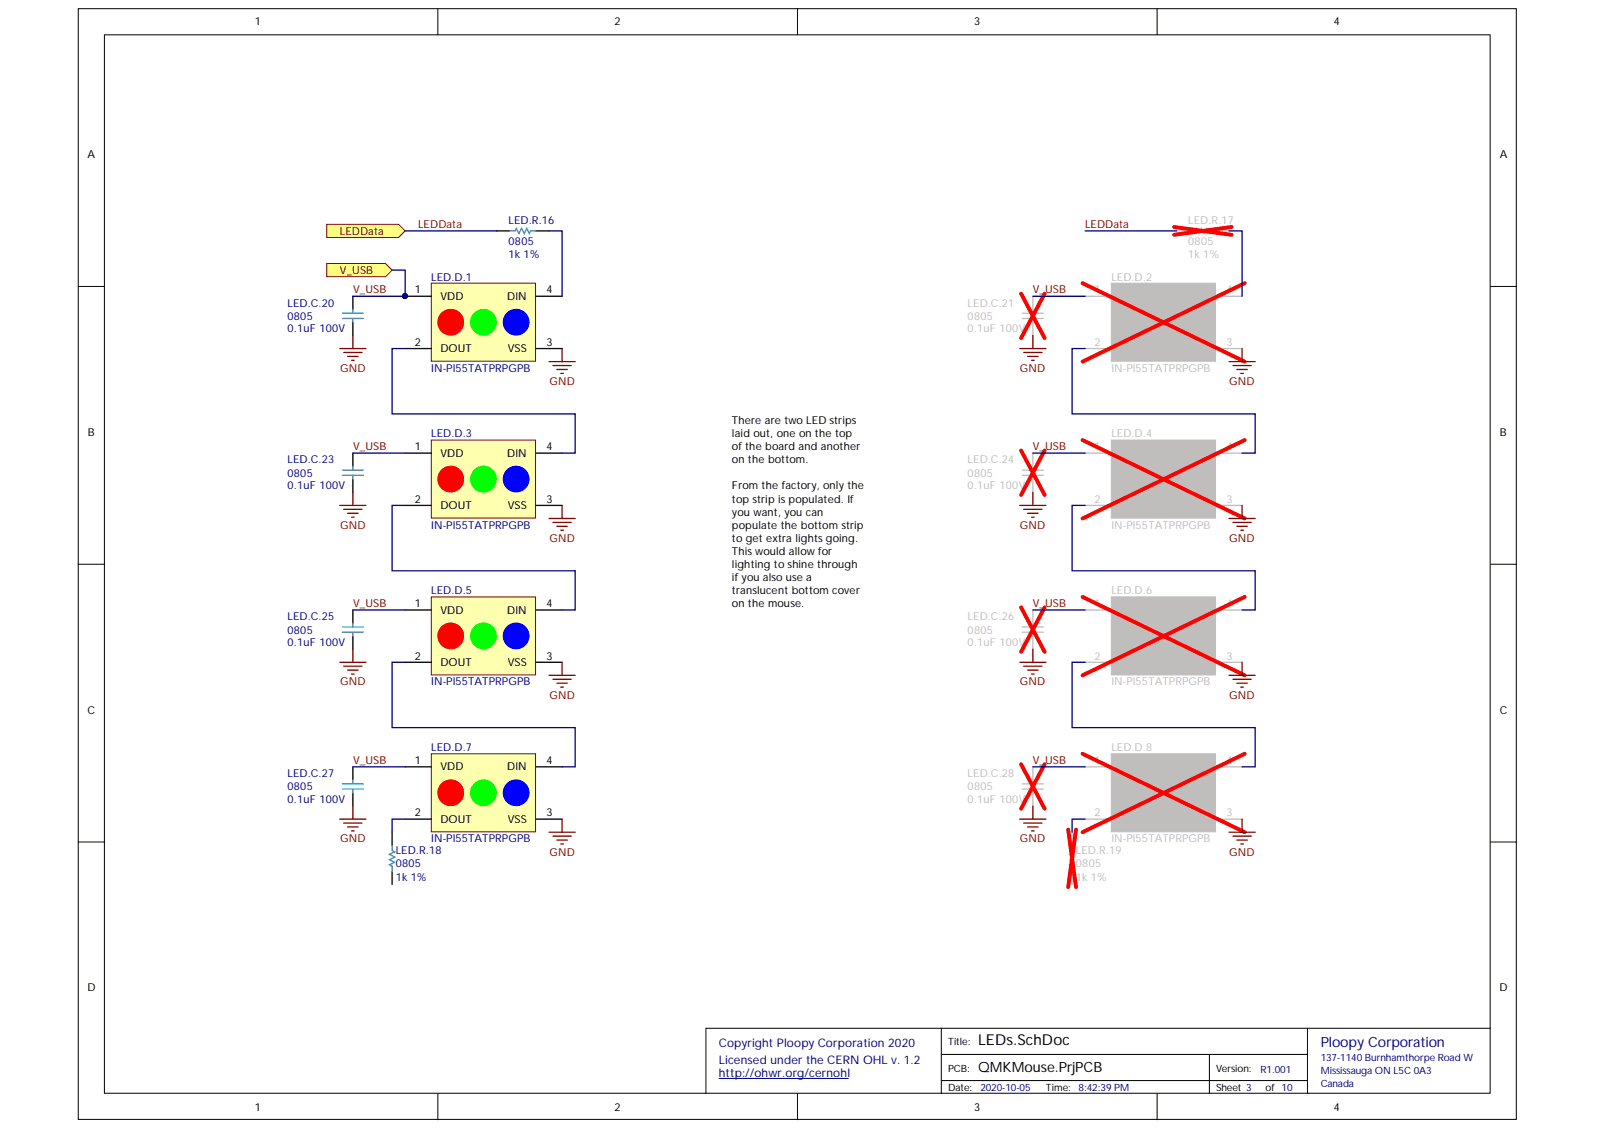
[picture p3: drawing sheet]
<svg xmlns="http://www.w3.org/2000/svg" width="297mm" height="210mm" viewBox="0 0 297 210" stroke-linecap="round" stroke-linejoin="round" font-family="sans-serif">
<g fill="#fff" stroke="#000" stroke-width=".19">
<path d="M14.6 1.6h267.4v206.5h-267.4z"/>
<path d="M19.4 6.5h257.8v196.8h-257.8z"/>
</g>
<g fill="none" stroke="#000" stroke-width=".19">
<path d="M81.4 1.6v4.9M148.3 1.6v4.9M215.2 1.6v4.9M14.6 53.3h4.8M277.2 53.3h4.9M14.6 104.9h4.8M277.2 104.9h4.9M14.6 156.5h4.8M277.2 156.5h4.9M175.1 191.2h-43.8v12.1M175.1 196h68.1M224.9 196v7.3"/>
<path d="M243.2 191.2v12.1M277.2 191.2h-102.1v12.1M81.4 203.3v4.9M148.3 203.3v4.9M175.1 200.9h68.1M215.2 203.3v4.9"/>
</g>
<path d="M133.7 200.5h24.1" fill="none" stroke="#000080" stroke-width=".19"/>
<path d="M80.2 52.7h19.4v14.5h-19.4z" fill="#ffffb0" stroke="#800000" stroke-width=".19"/>
<path d="M75.4 55.1h4.8M99.7 55.1h4.8M75.4 64.8h4.8M99.7 64.8h4.8" fill="none" stroke="#000" stroke-width=".24"/>
<circle cx="75.3" cy="55" r=".45" fill="#000080" stroke="#000080" stroke-width=".19"/>
<circle cx="83.8" cy="59.9" r="2.4" fill="#f00" stroke="#f00" stroke-width=".19"/>
<circle cx="89.9" cy="59.9" r="2.4" fill="#0f0" stroke="#0f0" stroke-width=".19"/>
<circle cx="96" cy="59.9" r="2.4" fill="#00f" stroke="#00f" stroke-width=".19"/>
<path d="M80.2 81.8h19.4v14.5h-19.4z" fill="#ffffb0" stroke="#800000" stroke-width=".19"/>
<path d="M75.4 94h4.8M75.4 84.2h4.8M99.7 94h4.8M99.7 84.2h4.8" fill="none" stroke="#000" stroke-width=".24"/>
<circle cx="83.8" cy="89.1" r="2.4" fill="#f00" stroke="#f00" stroke-width=".19"/>
<circle cx="89.9" cy="89.1" r="2.4" fill="#0f0" stroke="#0f0" stroke-width=".19"/>
<circle cx="96" cy="89.1" r="2.4" fill="#00f" stroke="#00f" stroke-width=".19"/>
<path d="M80.2 111h19.4v14.5h-19.4z" fill="#ffffb0" stroke="#800000" stroke-width=".19"/>
<path d="M75.4 113.4h4.8M99.7 113.4h4.8M75.4 123.1h4.8M99.7 123.1h4.8" fill="none" stroke="#000" stroke-width=".24"/>
<circle cx="83.8" cy="118.2" r="2.4" fill="#f00" stroke="#f00" stroke-width=".19"/>
<circle cx="89.9" cy="118.2" r="2.4" fill="#0f0" stroke="#0f0" stroke-width=".19"/>
<circle cx="96" cy="118.2" r="2.4" fill="#00f" stroke="#00f" stroke-width=".19"/>
<path d="M80.2 140.1h19.4v14.5h-19.4z" fill="#ffffb0" stroke="#800000" stroke-width=".19"/>
<g fill="none" stroke="#000" stroke-width=".24">
<path d="M65.6 55.1v2.4M65.6 59.9v2.5M92.4 42.9h2.4M99.7 42.9h2.4M65.6 84.2v2.5M65.6 89.1v2.4M65.6 113.4v2.4M65.6 118.3v2.4M65.6 142.6v2.4M65.6 147.4v2.5M72.9 154.7v2.5M75.4 152.3h4.8"/>
<path d="M75.4 142.6h4.8M99.7 152.3h4.8M99.7 142.6h4.8M72.9 162v2.4"/>
</g>
<circle cx="83.8" cy="147.4" r="2.4" fill="#f00" stroke="#f00" stroke-width=".19"/>
<circle cx="89.9" cy="147.4" r="2.4" fill="#0f0" stroke="#0f0" stroke-width=".19"/>
<circle cx="96" cy="147.4" r="2.4" fill="#00f" stroke="#00f" stroke-width=".19"/>
<g fill="none" stroke="#009cca" stroke-width=".24">
<path d="M63.7 59.2h3.9M63.7 58.2h3.9M65.6 57.5v.7M65.6 59.2v.7M94.8 42.9h1l.2-.5 .5 1 .5-1 .5 1 .5-1 .5 1 .2-.5h1M63.7 88.4h3.9M63.7 87.4h3.9M65.6 86.7v.7M65.6 88.4v.7M63.7 117.5h3.9M63.7 116.6h3.9M65.6 115.8v.8"/>
<path d="M65.6 117.5v.8M63.7 146.7h3.9M63.7 145.7h3.9M65.6 145v.7M65.6 146.7v.7M72.9 157.2v.9l.5 .3-1 .5 1 .4-1 .5 1 .5-1 .5 .5 .2v1"/>
</g>
<g fill="none" stroke="#800000" stroke-width=".24">
<path d="M63.2 64.8h4.9M63.9 65.5h3.4M64.7 66.3h1.9M65.4 67h.5M65.6 62.4v2.4M102.1 67.2h4.9M102.8 68h3.5M103.6 68.7h1.9M104.3 69.4h.5M104.5 64.8v2.4M63.2 94h4.9M63.9 94.7h3.4"/>
<path d="M64.7 95.4h1.9M65.4 96.2h.5M65.6 91.5v2.5M102.1 96.4h4.9M102.8 97.1h3.5M103.6 97.9h1.9M104.3 98.6h.5M104.5 94v2.4M63.2 123.1h4.9M63.9 123.9h3.4M64.7 124.6h1.9M65.4 125.3h.5"/>
<path d="M65.6 120.7v2.4M102.1 125.6h4.9M102.8 126.3h3.5M103.6 127h1.9M104.3 127.7h.5M104.5 123.1v2.5M63.2 152.3h4.9M63.9 153h3.4M64.7 153.8h1.9M65.4 154.5h.5M65.6 149.9v2.4M102.1 154.7h4.9"/>
<path d="M102.8 155.5h3.5M103.6 156.2h1.9M104.3 156.9h.5M104.5 152.3v2.4"/>
</g>
<path d="M60.8 41.7h13.3l1.3 1.2-1.3 1.2h-13.3z" fill-rule="evenodd" fill="#ffff80" stroke="#800000" stroke-width=".19"/>
<g fill="#c0bebc" stroke="#c0bebc" stroke-width=".19">
<path d="M206.7 52.7h19.4v14.5h-19.4z"/>
<path d="M206.7 81.8h19.4v14.5h-19.4z"/>
<path d="M206.7 111h19.4v14.5h-19.4z"/>
<path d="M206.7 140.1h19.4v14.5h-19.4z"/>
<circle cx="210.3" cy="59.9" r="2.4"/>
<circle cx="216.4" cy="59.9" r="2.4"/>
<circle cx="222.5" cy="59.9" r="2.4"/>
<circle cx="210.3" cy="89.1" r="2.4"/>
<circle cx="216.4" cy="89.1" r="2.4"/>
<circle cx="222.5" cy="89.1" r="2.4"/>
<circle cx="210.3" cy="118.2" r="2.4"/>
<circle cx="216.4" cy="118.2" r="2.4"/>
<circle cx="222.5" cy="118.2" r="2.4"/>
<circle cx="210.3" cy="147.4" r="2.4"/>
<circle cx="216.4" cy="147.4" r="2.4"/>
<circle cx="222.5" cy="147.4" r="2.4"/>
</g>
<g fill="none" stroke="#c0bebc" stroke-width=".24">
<path d="M190.2 59.2h3.9M190.2 58.2h3.9M192.1 55.1v3.1M192.1 59.2v3.2M201.8 55.1h4.9M218.9 42.9h3.4l.2-.5 .5 1 .5-1 .5 1 .5-1 .4 1 .3-.5h3.4M226.2 55.1h4.8M201.8 64.8h4.9M226.2 64.8h4.8M190.2 88.4h3.9M190.2 87.4h3.9M192.1 84.2v3.2"/>
<path d="M192.1 88.4v3.1M201.8 94h4.9M201.8 84.2h4.9M226.2 94h4.8M226.2 84.2h4.8M190.2 117.5h3.9M190.2 116.6h3.9M192.1 113.4v3.2M192.1 117.5v3.2M201.8 113.4h4.9M226.2 113.4h4.8M201.8 123.1h4.9"/>
<path d="M226.2 123.1h4.8M190.2 146.7h3.9M190.2 145.7h3.9M192.1 142.6v3.1M192.1 146.7v3.2M199.4 154.7v3.4l.5 .3-1 .5 1 .4-1 .5 1 .5-1 .5 .5 .2v3.4M201.8 152.3h4.9M201.8 142.6h4.9M226.2 152.3h4.8M226.2 142.6h4.8"/>
</g>
<g fill="none" stroke="#f00" stroke-width=".73">
<path d="M189.9 54.6l4.4 8.3M194.3 54.6l-4.4 8.3M201.4 52.7l30.1 14.5M218.4 42.2l10.7 1.5M229.1 42.2l-10.7 1.5M231.5 52.7l-30.1 14.5M189.9 83.8l4.4 8.2M194.3 83.8l-4.4 8.2M201.4 81.8l30.1 14.6M231.5 81.8l-30.1 14.6M189.9 112.9l4.4 8.3M194.3 112.9l-4.4 8.3"/>
<path d="M201.4 111l30.1 14.6M231.5 111l-30.1 14.6M189.9 142.1l4.4 8.2M194.3 142.1l-4.4 8.2M198.7 154.2l1.4 10.7M200.1 154.2l-1.4 10.7M201.4 140.1l30.1 14.6M231.5 140.1l-30.1 14.6"/>
</g>
<g fill="none" stroke="#800000" stroke-width=".24">
<path d="M189.7 64.8h4.8M190.4 65.5h3.4M191.1 66.3h2M191.9 67h.5M192.1 62.4v2.4M228.6 67.2h4.9M229.3 68h3.4M230.1 68.7h1.9M230.8 69.4h.5M231 64.8v2.4M189.7 94h4.8M190.4 94.7h3.4"/>
<path d="M191.1 95.4h2M191.9 96.2h.5M192.1 91.5v2.5M228.6 96.4h4.9M229.3 97.1h3.4M230.1 97.9h1.9M230.8 98.6h.5M231 94v2.4M189.7 123.1h4.8M190.4 123.9h3.4M191.1 124.6h2M191.9 125.3h.5"/>
<path d="M192.1 120.7v2.4M228.6 125.6h4.9M229.3 126.3h3.4M230.1 127h1.9M230.8 127.7h.5M231 123.1v2.5M189.7 152.3h4.8M190.4 153h3.4M191.1 153.8h2M191.9 154.5h.5M192.1 149.9v2.4M228.6 154.7h4.9"/>
<path d="M229.3 155.5h3.4M230.1 156.2h1.9M230.8 156.9h.5M231 152.3v2.4"/>
</g>
<path d="M136.2 77h24.2v63.1h-24.2z" fill="#fff" stroke="#fff" stroke-width=".19"/>
<path d="M60.8 49h10.9l1.2 1.2-1.2 1.2h-10.9z" fill-rule="evenodd" fill="#ffff80" stroke="#800000" stroke-width=".19"/>
<g fill="none" stroke="#000080" stroke-width=".24">
<path d="M72.9 50.2h2.5v4.9h-9.8M75.4 42.9h17M102.1 42.9h2.4v12.2M192.1 55.1h9.7M201.8 42.9h17.1M228.6 42.9h2.4v12.2M75.4 64.8h-2.5v12.2h34.1v7.2h-2.5M201.8 64.8h-2.4v12.2h34.1v7.2h-2.5M65.6 84.2h9.8M75.4 94h-2.5v12.1h34.1v7.3h-2.5M192.1 84.2h9.7M201.8 94h-2.4v12.1h34.1v7.3h-2.5"/>
<path d="M65.6 113.4h9.8M192.1 113.4h9.7M75.4 123.1h-2.5v12.2h34.1v7.3h-2.5M201.8 123.1h-2.4v12.2h34.1v7.3h-2.5M65.6 142.6h9.8M75.4 152.3h-2.5v2.4M192.1 142.6h9.7M201.8 152.3h-2.4v2.4"/>
</g>
<circle cx="75.3" cy="55" r=".45" fill="#000080" stroke="#000080" stroke-width=".19"/>
<text font-size="2.8" x="181.9" y="194.2">LEDs.SchDoc</text>
<text font-size="2.6" fill="#000080" x="245.6" y="194.6">Ploopy Corporation</text>
<text font-size="2.6" x="181.9" y="199.2">QMKMouse.PrjPCB</text>
<g font-size="2.2" fill="#000080">
<text x="133.7" y="194.7">Copyright Ploopy Corporation 2020</text>
<text x="133.7" y="197.9">Licensed under the CERN OHL v. 1.2</text>
<text x="133.7" y="200.2">http://ohwr.org/cernohl</text>
</g>
<g font-size="2">
<text x="47.4" y="4.7">1</text>
<text x="114.3" y="4.7">2</text>
<text x="181.2" y="4.7">3</text>
<text x="248.1" y="4.7">4</text>
<text x="16.2" y="29.3">A</text>
<text x="279" y="29.3">A</text>
<text x="77.2" y="54.5">1</text>
<text x="81.9" y="55.8">VDD</text>
<text x="94.3" y="55.8">DIN</text>
<text x="101.6" y="54.5">4</text>
<text x="77.2" y="64.3">2</text>
<text x="81.9" y="65.5">DOUT</text>
<text x="94.4" y="65.5">VSS</text>
<text x="101.6" y="64.3">3</text>
<text x="16.3" y="81">B</text>
<text x="77.2" y="83.7">1</text>
<text x="101.6" y="83.7">4</text>
<text x="136.1" y="78.9">There are two LED strips</text>
<text x="136.1" y="81.3">l</text>
<text x="136.1" y="83.7">of the board and another</text>
<text x="136.7" y="81.3">aid out, one on the top</text>
<text x="279" y="81">B</text>
<text x="81.9" y="85">VDD</text>
<text x="94.3" y="85">DIN</text>
<text x="136.1" y="86.2">on the bottom.</text>
<text x="77.2" y="93.4">2</text>
<text x="81.9" y="94.6">DOUT</text>
<text x="94.4" y="94.6">VSS</text>
<text x="101.6" y="93.4">3</text>
<text x="136.1" y="91">From the factory, only the</text>
<text x="136.1" y="93.4">top strip is populated. If</text>
<text x="136.1" y="95.9">you want, you can</text>
<text x="136.1" y="98.3">populate the bottom strip</text>
<text x="136.1" y="100.7">to get extra lights going.</text>
<text x="136.1" y="103.2">This would allow for</text>
<text x="136.1" y="105.6">l</text>
<text x="136.7" y="105.6">ighting to shine through</text>
<text x="77.2" y="112.9">1</text>
<text x="101.6" y="112.9">4</text>
<text x="136.1" y="108.1">i</text>
<text x="136.1" y="110.4">translucent bottom cover</text>
<text x="136.1" y="112.9">on the mouse.</text>
<text x="136.7" y="108.1">f you also use a</text>
<text x="81.9" y="114.1">VDD</text>
<text x="94.3" y="114.1">DIN</text>
<text x="77.2" y="122.6">2</text>
<text x="81.9" y="123.8">DOUT</text>
<text x="94.4" y="123.8">VSS</text>
<text x="101.6" y="122.6">3</text>
<text x="16.2" y="132.7">C</text>
<text x="279" y="132.7">C</text>
<text x="77.2" y="142.1">1</text>
<text x="81.9" y="143.2">VDD</text>
<text x="94.3" y="143.2">DIN</text>
<text x="101.6" y="142.1">4</text>
<text x="77.2" y="151.8">2</text>
<text x="81.9" y="153">DOUT</text>
<text x="94.4" y="153">VSS</text>
<text x="101.6" y="151.8">3</text>
<text x="16.2" y="184.3">D</text>
<text x="278.9" y="184.3">D</text>
<text x="47.4" y="206.5">1</text>
<text x="114.3" y="206.5">2</text>
<text x="181.2" y="206.5">3</text>
<text x="248.1" y="206.5">4</text>
</g>
<g font-size="2" fill="#000080">
<text x="94.6" y="41.7">LED.R.16</text>
<text x="94.6" y="45.6">0805</text>
<text x="80.2" y="52.2">LED.D.1</text>
<text x="94.6" y="48">1k 1%</text>
<text x="53.5" y="57">LED.C.20</text>
<text x="53.5" y="59.4">0805</text>
<text x="53.5" y="61.8">0.1uF 100V</text>
<text x="80.2" y="69.2">IN-PI55TATPRPGPB</text>
<text x="80.2" y="81.3">LED.D.3</text>
<text x="53.5" y="86.2">LED.C.23</text>
<text x="53.5" y="88.6">0805</text>
<text x="53.5" y="91">0.1uF 100V</text>
<text x="80.2" y="98.3">IN-PI55TATPRPGPB</text>
<text x="80.2" y="110.4">LED.D.5</text>
<text x="53.5" y="115.3">LED.C.25</text>
<text x="53.5" y="117.8">0805</text>
<text x="53.5" y="120.2">0.1uF 100V</text>
<text x="80.2" y="127.4">IN-PI55TATPRPGPB</text>
<text x="80.2" y="139.6">LED.D.7</text>
<text x="53.5" y="149.3">0.1uF 100V</text>
<text x="53.5" y="144.5">LED.C.27</text>
<text x="53.5" y="146.9">0805</text>
<text x="73.6" y="158.8">LED.R.18</text>
<text x="73.6" y="161.3">0805</text>
<text x="80.2" y="156.6">IN-PI55TATPRPGPB</text>
<text x="73.6" y="163.7">1k 1%</text>
</g>
<g font-size="2" fill="#c0bebc">
<text x="221" y="41.7">LED.R.17</text>
<text x="221" y="45.6">0805</text>
<text x="206.7" y="52.2">LED.D.2</text>
<text x="221" y="48">1k 1%</text>
<text x="180" y="57">LED.C.21</text>
<text x="180" y="59.4">0805</text>
<text x="203.6" y="54.5">1</text>
<text x="208.4" y="55.8">VDD</text>
<text x="220.8" y="55.8">DIN</text>
<text x="228.1" y="54.5">4</text>
<text x="180" y="61.8">0.1uF 100V</text>
<text x="203.6" y="64.3">2</text>
<text x="208.4" y="65.5">DOUT</text>
<text x="220.9" y="65.5">VSS</text>
<text x="228.1" y="64.3">3</text>
<text x="206.7" y="69.2">IN-PI55TATPRPGPB</text>
<text x="203.6" y="83.7">1</text>
<text x="206.7" y="81.3">LED.D.4</text>
<text x="228.1" y="83.7">4</text>
<text x="180" y="86.2">LED.C.24</text>
<text x="180" y="88.6">0805</text>
<text x="208.4" y="85">VDD</text>
<text x="220.8" y="85">DIN</text>
<text x="180" y="91">0.1uF 100V</text>
<text x="203.6" y="93.4">2</text>
<text x="208.4" y="94.6">DOUT</text>
<text x="220.9" y="94.6">VSS</text>
<text x="228.1" y="93.4">3</text>
<text x="206.7" y="98.3">IN-PI55TATPRPGPB</text>
<text x="203.6" y="112.9">1</text>
<text x="206.7" y="110.4">LED.D.6</text>
<text x="228.1" y="112.9">4</text>
<text x="180" y="115.3">LED.C.26</text>
<text x="180" y="117.8">0805</text>
<text x="208.4" y="114.1">VDD</text>
<text x="220.8" y="114.1">DIN</text>
<text x="180" y="120.2">0.1uF 100V</text>
<text x="203.6" y="122.6">2</text>
<text x="208.4" y="123.8">DOUT</text>
<text x="220.9" y="123.8">VSS</text>
<text x="228.1" y="122.6">3</text>
<text x="206.7" y="127.4">IN-PI55TATPRPGPB</text>
<text x="203.6" y="142.1">1</text>
<text x="206.7" y="139.6">LED.D.8</text>
<text x="208.4" y="143.2">VDD</text>
<text x="220.8" y="143.2">DIN</text>
<text x="228.1" y="142.1">4</text>
<text x="180" y="149.3">0.1uF 100V</text>
<text x="180" y="144.5">LED.C.28</text>
<text x="180" y="146.9">0805</text>
<text x="203.6" y="151.8">2</text>
<text x="208.4" y="153">DOUT</text>
<text x="220.9" y="153">VSS</text>
<text x="228.1" y="151.8">3</text>
<text x="200.1" y="158.8">LED.R.19</text>
<text x="200.1" y="161.3">0805</text>
<text x="206.7" y="156.6">IN-PI55TATPRPGPB</text>
<text x="200.1" y="163.7">1k 1%</text>
</g>
<g font-size="2" fill="#800000">
<text x="63.2" y="43.6">LEDData</text>
<text x="77.8" y="42.5">LEDData</text>
<text x="201.8" y="42.5">LEDData</text>
<text x="63.2" y="50.9">V_USB</text>
<text x="65.7" y="54.5">V_USB</text>
<text x="192.1" y="54.5">V_USB</text>
<text x="63.3" y="69.2">GND</text>
<text x="102.2" y="71.5">GND</text>
<text x="189.7" y="69.2">GND</text>
<text x="228.6" y="71.5">GND</text>
<text x="65.7" y="83.7">V_USB</text>
<text x="192.1" y="83.7">V_USB</text>
<text x="63.3" y="98.3">GND</text>
<text x="102.2" y="100.7">GND</text>
<text x="189.7" y="98.3">GND</text>
<text x="228.6" y="100.7">GND</text>
<text x="65.7" y="112.9">V_USB</text>
<text x="192.1" y="112.9">V_USB</text>
<text x="63.3" y="127.4">GND</text>
<text x="102.2" y="129.9">GND</text>
<text x="189.7" y="127.4">GND</text>
<text x="228.6" y="129.9">GND</text>
<text x="65.7" y="142.1">V_USB</text>
<text x="192.1" y="142.1">V_USB</text>
<text x="63.3" y="156.6">GND</text>
<text x="102.2" y="159.1">GND</text>
<text x="189.7" y="156.6">GND</text>
<text x="228.6" y="159.1">GND</text>
</g>
<g font-size="1.9">
<text x="176.3" y="194.3">Title:</text>
<text x="176.3" y="202.9">Date:</text>
<text x="176.3" y="199.2">PCB:</text>
<text x="194.5" y="202.9">Time:</text>
<text x="226.2" y="199.2">Version:</text>
<text x="226.2" y="202.9">Sheet 3</text>
<text x="235.4" y="202.9">of 10</text>
</g>
<g font-size="1.9" fill="#000080">
<text x="245.6" y="197.3">137-1140 Burnhamthorpe Road W</text>
<text x="182.3" y="202.9">2020-10-05</text>
<text x="200.6" y="202.9">8:42:39 PM</text>
<text x="234.5" y="199.5">R1.001</text>
<text x="245.6" y="199.7">Mississauga ON L5C 0A3</text>
<text x="245.6" y="202.1">Canada</text>
</g>
</svg>
